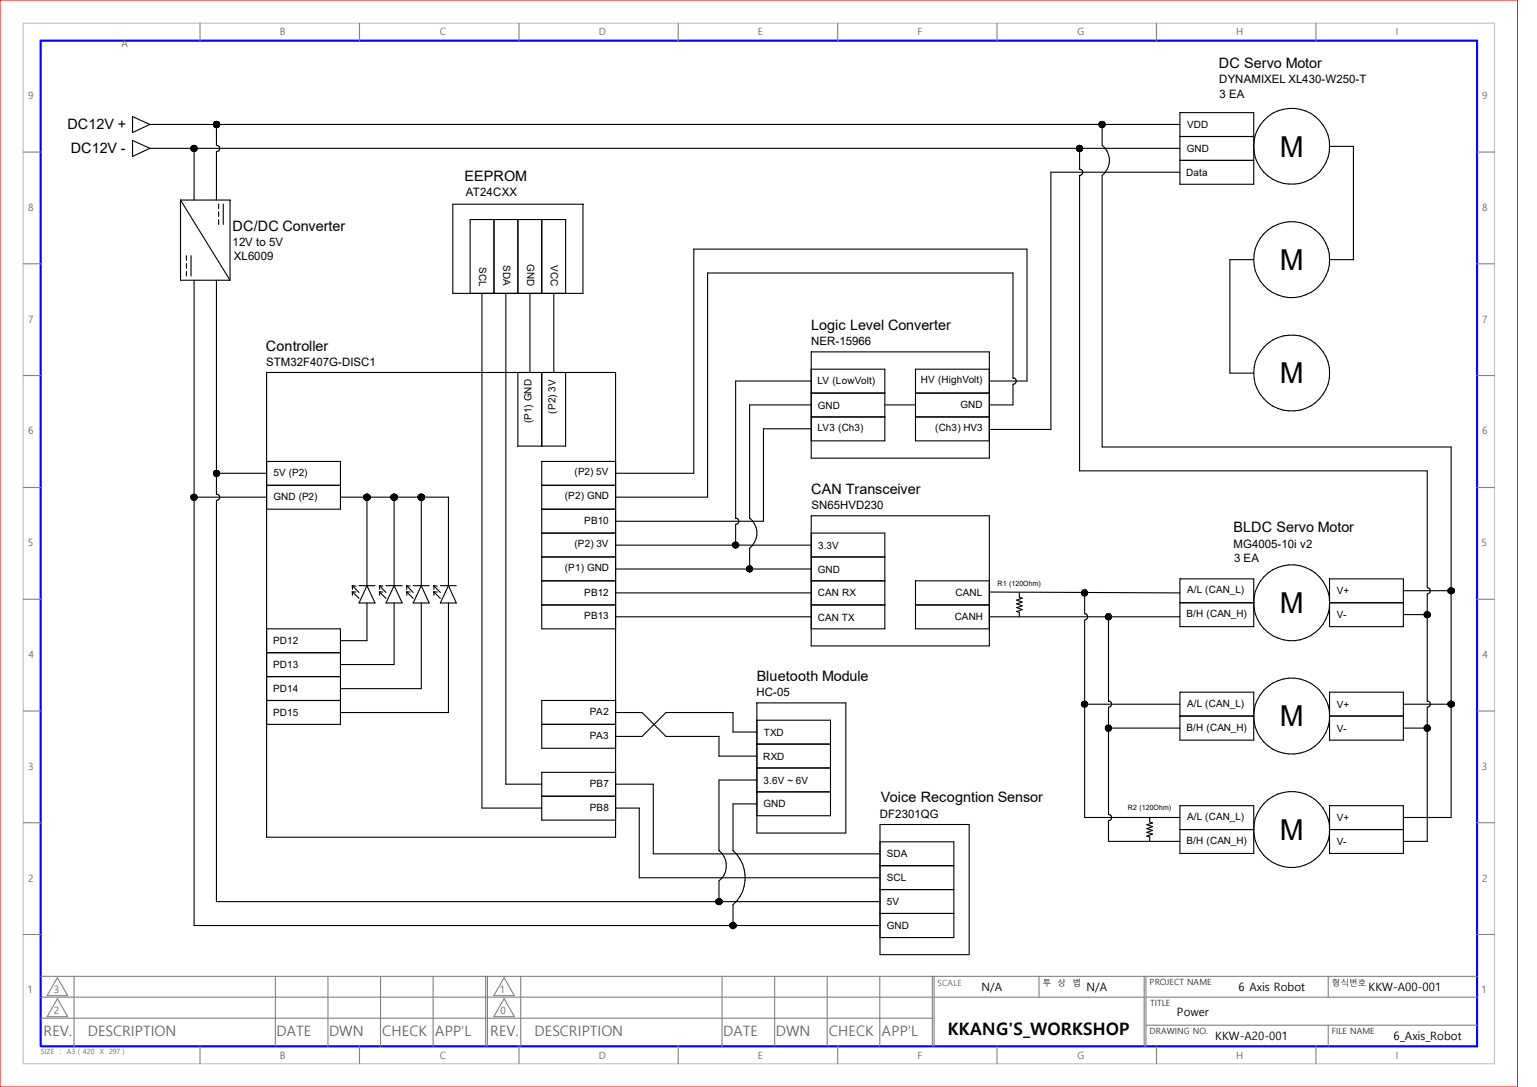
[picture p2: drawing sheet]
<svg xmlns="http://www.w3.org/2000/svg" width="297mm" height="210mm" viewBox="0 0 297 210" stroke-linecap="round" stroke-linejoin="round" font-family="sans-serif">
<path d="M0 0h293.2v210h-293.2z" fill="none" stroke="#fff" stroke-width=".19"/>
<g fill="#00f" stroke="#00f" stroke-width=".19">
<path d="M7.9 202.1h277.4l.2 .2h-277.6z" fill-rule="evenodd"/>
<path d="M285.5 7.7v194.6l-.2-.2v-194.1z" fill-rule="evenodd"/>
<path d="M7.7 7.7h277.8l-.2 .3h-277.3z" fill-rule="evenodd"/>
<path d="M7.7 7.7l.3 .3v194.1h-.3z" fill-rule="evenodd"/>
</g>
<path d="M4.5 4.5h284.3v201h-284.3z" fill="none" stroke="#c0c0c0" stroke-width=".21"/>
<g fill="none" stroke="#808080" stroke-width=".21">
<path d="M38.7 4.5v3.4M69.5 4.5v3.4M100.3 4.5v3.4M131.1 4.5v3.4M161.9 4.5v3.4M192.7 4.5v3.4M223.5 4.5v3.4M254.3 4.5v3.4M4.5 29.4h3.4M285.4 29.4h3.4M4.5 51h3.4M285.4 51h3.4"/>
<path d="M4.5 72.6h3.4M285.4 72.6h3.4M4.5 94.2h3.4M285.4 94.2h3.4M4.5 115.8h3.4M285.4 115.8h3.4M4.5 137.4h3.4M285.4 137.4h3.4M4.5 159h3.4M285.4 159h3.4M4.5 180.6h3.4M7.9 188.6h277.5"/>
<path d="M7.9 196.7h172.3M7.9 192.7h172.3M14.3 188.6v13.5M53.2 188.6v13.5M63.4 188.6v13.5M73.5 188.6v13.5M83.7 188.6v13.5M93.9 188.6v13.5M94.2 188.6v13.5M100.6 188.6v13.5M139.5 188.6v13.5M149.7 188.6v13.5"/>
<path d="M159.9 188.6v13.5M170 188.6v13.5M180.2 188.6v13.5M180.5 192.7h40.6M180.5 188.6v13.5M200.8 188.6v4.1M221.1 188.6v13.5M221.4 192.7h64M221.4 198.1h64M221.4 188.6v13.5M256.7 188.6v4.1M256.7 198.1v4"/>
<path d="M285.4 180.6h3.4M38.7 202.1v3.4M69.5 202.1v3.4M100.3 202.1v3.4M131.1 202.1v3.4M161.9 202.1v3.4M192.7 202.1v3.4M223.5 202.1v3.4M254.3 202.1v3.4"/>
</g>
<path d="M0 0h293.3v210h-293.3z" fill="none" stroke="#f00" stroke-width=".21"/>
<path d="M11.1 188.9l2 3.5h-4zM11.1 193l2 3.4h-4zM97.4 188.9l2 3.5h-4zM97.4 193l2 3.4h-4z" fill="none" stroke="#808080" stroke-width=".21"/>
<g fill="none" stroke="#000" stroke-width=".21">
<path d="M25.6 22.5l3.4 1.5-3.4 1.6zM25.6 27.1l3.4 1.6-3.4 1.5zM29 24h199M29 28.7h199M34.9 38.7h9.5v15.4M34.9 38.7v15.4h9.5M34.9 38.7l9.5 15.4M37.5 28.7v10M41.8 24v4.1a.61 .61 0 0 1 .7 .6 .61 .61 0 0 1-.7 .6v9.4M42.2 39.4v.9M43.1 39.4v3.9M87.5 39.5h25.1v17.2h-25.1z"/>
<path d="M208.6 29.2v3.5a.61 .61 0 0 1 .7 .6 .61 .61 0 0 1-.7 .6v57.1h67.2v22.5a.61 .61 0 0 1 .6 .7 .61 .61 0 0 1-.6 .6v20.6a.61 .61 0 0 1 .6 .6 .61 .61 0 0 1-.6 .7v25.9h-4.6M213 24v4.1a3.7 3.7 0 0 1 0 5.8v52.5h67.4v71.5h-9.2M228 21.8h14.3v13.8h-14.3zM228 26.4h14.3M228 31h14.3M228 33.3h-24.9v49.7h-11.9M256.9 28.3h4.6v21.9h-4.6M36 49.4v.9M36 50.9v.9M36 52.5v.8M36.9 49.4v3.9M37.5 54.1v124.7h132.6"/>
<path d="M41.8 54.1v41.4a.61 .61 0 0 1 .7 .6 .61 .61 0 0 1-.7 .6v77.5h128.3M42.2 40.9v.9M42.2 42.5v.8M90.8 56.7v-14.3h18.5v14.3M93.1 56.7v99.4h11.6M95.5 42.4v14.3M97.7 56.7v94.8h7M100.1 42.4v14.3M102.4 56.7v15.3M104.7 42.4v14.3M107 56.7v15.3M242.3 50.2a7.3 7.3 0 0 0 7.3 7.3 7.3 7.3 0 0 0 7.3-7.3"/>
<path d="M242.3 50.2a7.3 7.3 0 0 1 7.3-7.4 7.3 7.3 0 0 1 7.3 7.4M242.3 50.2h-4.6v21.9h4.6M51.5 72h67.5v89.8h-67.5zM100.1 72v14.2h9.2v-14.2M104.7 72v14.2M156.8 68h34.4v20.5h-34.4zM156.8 71.3h14.2v13.9h-14.2M156.8 75.9h14.2M156.8 78.2h-11.9v21.9a3.7 3.7 0 0 1 0 5.8v4M156.8 73.6h-14.6v26.5a.61 .61 0 0 1 .6 .6 .61 .61 0 0 1-.6 .6v4M171 78.2h5.9M176.9 75.9h14.3"/>
<path d="M191.2 78.2h4.5v-3.9a.61 .61 0 0 0 .7-.7 .61 .61 0 0 0-.7-.6v-20.3h-59v43.4h-17.7M191.2 73.6h7.3v-25.5h-64.4v43.3h-15.1M191.2 71.3h-14.3v13.9h14.3M37.5 96.1h14M41.8 91.4h9.7M51.5 89.2h14.3v9.2h-14.3M51.5 93.8h14.3M65.8 96.1h20.9v17.1M70.9 96.1v17.1M76.2 96.1v17.1M81.4 96.1v17.1M104.7 93.8h14.3"/>
<path d="M104.7 98.4h14.3M119 89.2h-14.3v32.3h14.3M156.8 99.7h34.4v25.1h-34.4zM156.8 80.6h14.2M156.8 82.8h-9.3v17.9h-28.5M176.9 80.6h14.3M68.1 114.3l1.3 1.3M68.1 114.3v.7M68.1 114.3l.7 .1M68.1 113.2l1.3 1.3M68.1 113.2v.7M68.1 113.2h.7"/>
<path d="M69.4 113.2h3.1M70.9 113.2l1.6 3.3h-3.1zM70.9 116.5v7.3h-5.1M73.3 114.3l1.3 1.3M73.3 114.3l.1 .7M73.3 114.3l.7 .1M73.3 113.2l1.3 1.3M73.3 113.2l.1 .7M73.3 113.2h.7M74.6 113.2h3.1M76.2 113.2l1.5 3.3h-3.1zM76.2 116.5v11.9h-10.4"/>
<path d="M78.6 114.3l1.2 1.3M78.6 114.3v.7M78.6 114.3l.6 .1M78.6 113.2l1.2 1.3M78.6 113.2v.7M78.6 113.2h.6M79.8 113.2h3.1M81.4 113.2l1.5 3.3h-3.1zM81.4 116.5v16.6h-15.6M83.8 114.3l1.3 1.3M83.8 114.3l.1 .7M83.8 114.3l.7 .1"/>
<path d="M83.8 113.2l1.3 1.3M83.8 113.2l.1 .7M83.8 113.2h.7M85.1 113.2h3.1M86.7 113.2l1.5 3.3h-3.1zM86.7 116.5v21.2h-20.9M104.7 103h14.3M104.7 112.2h14.3M104.7 116.9h14.3M104.7 107.6h14.3M119 105.3h37.8M119 109.9h37.8"/>
<path d="M119 114.6h37.8M119 119.2h37.8M156.8 103h14.2v18.5h-14.2M156.8 112.2h14.2M156.8 116.9h14.2M156.8 107.6h14.2M176.9 116.9h14.3M191.2 112.2h-14.3v9.3h14.3M191.2 119.2h36.8M191.2 114.4l36.8 .2M197 114.6v.8l.5 .2-1 .4 1 .3-1 .4 1 .4-1 .3 1 .4-1 .4 .5 .1v.9M209.6 114.6v4a.61 .61 0 0 1 .6 .6 .61 .61 0 0 1-.6 .6v38.1h18.4"/>
<path d="M214.2 119.2v16.2a.61 .61 0 0 1 .6 .6 .61 .61 0 0 1-.6 .7v20.7a.61 .61 0 0 1 .6 .6 .61 .61 0 0 1-.6 .6v4h13.8M228 111.8h14.3v9.3h-14.3zM228 116.5h14.3M242.3 116.5a7.3 7.3 0 0 0 7.3 7.3 7.3 7.3 0 0 0 7.3-7.3M242.3 116.5a7.3 7.3 0 0 1 7.3-7.4 7.3 7.3 0 0 1 7.3 7.4M256.9 111.8h14.3v9.3h-14.3zM256.9 116.5h14.3M271.2 118.7h4.6M271.2 114.1h9.2M51.5 121.5h14.3v18.5h-14.3M51.5 135.3h14.3M51.5 130.7h14.3"/>
<path d="M51.5 126.1h14.3M104.7 140h14.3M119 135.3h-14.3v9.3h14.3M119 137.7h5.1l4.6 4.6h10.2v3.8h7.4M146.3 135.8h17.1v25.2h-17.1zM146.3 139.1h14.2v18.5h-14.2M209.6 136.1h18.4M228 133.7h14.3v9.3h-14.3zM228 138.3h14.3M242.3 138.3a7.3 7.3 0 0 0 7.3 7.4 7.3 7.3 0 0 0 7.3-7.4M242.3 138.3a7.3 7.3 0 0 1 7.3-7.3 7.3 7.3 0 0 1 7.3 7.3M256.9 133.7h14.3v9.3h-14.3z"/>
<path d="M256.9 138.3h14.3M271.2 136.1h9.2M104.7 153.8h14.3M119 149.2h-14.3v9.3h14.3M119 151.5h7.2v13.5h43.9M119 156.1h4.5v13.5h46.6M146.3 141.4h-4.7v-3.7h-12.9l-4.6 4.6h-5.1M146.3 143.8h14.2M146.3 148.4h14.2M146.3 153h14.2M146.3 155.3h-4.7v9a7 7 0 0 1 0 10.5v4M146.3 150.7h-7.4v13.6a3.7 3.7 0 0 1 0 5.9v4"/>
<path d="M170.1 159.3h17.2v25.1h-17.2zM214.2 140.7h13.8M222.2 157.9v.9l.5 .2-1.1 .3 1.1 .4-1.1 .4 1.1 .3-1.1 .4 1.1 .4-1.1 .3 .6 .2v.9M228 155.7h14.3v9.2h-14.3zM256.9 155.7h14.3v9.2h-14.3zM271.2 140.7h4.6M170.1 162.6h14.2v18.5h-14.2M170.1 167.3h14.2M170.1 171.9h14.2M170.1 176.5h14.2M228 160.3h14.3M242.3 160.3a7.3 7.3 0 0 0 7.3 7.3 7.3 7.3 0 0 0 7.3-7.3"/>
<path d="M242.3 160.3a7.3 7.3 0 0 1 7.3-7.4 7.3 7.3 0 0 1 7.3 7.4M256.9 160.3h14.3"/>
<circle cx="41.8" cy="24" r=".61"/>
<circle cx="249.6" cy="28.3" r="7.3"/>
<circle cx="249.6" cy="72.1" r="7.3"/>
<circle cx="70.9" cy="96.1" r=".6"/>
<circle cx="76.1" cy="96.1" r=".62"/>
<circle cx="81.4" cy="96.1" r=".62"/>
</g>
<g fill="#000" stroke="#000" stroke-width=".19">
<path d="M37 28.4v.6zM37 28.4l.2 .8-.2-.2zM37 28.4l.2-.2v1zM37.2 28.2l.3 1.1-.3-.1zM37.2 28.2l.3-.1v1.2zM37.5 28.1l.3 1.1-.3 .1zM37.5 28.1l.3 .1v1zM37.8 28.2l.2 .8-.2 .2zM37.8 28.2l.2 .2v.6zM38 28.4v.6zM41.3 23.7v.6zM41.3 23.7l.2 .9-.2-.3z"/>
<path d="M41.5 23.5v1.1l-.2-.9zM41.5 23.5l.3 1.2-.3-.1zM41.5 23.5h.3v1.2zM41.8 23.5l.3 1.1-.3 .1zM41.8 23.5h.3v1.1zM42.1 23.5l.3 .8-.3 .3zM42.1 23.5l.3 .2v.6zM42.4 23.7v.6zM208.1 28.4v.6zM208.1 28.4l.2 .8-.2-.2zM208.1 28.4l.2-.2v1zM208.3 28.2l.3 1.1-.3-.1z"/>
<path d="M208.3 28.2l.3-.1v1.2zM208.6 28.1l.3 1.1-.3 .1zM208.6 28.1l.3 .1v1zM208.9 28.2l.3 .8-.3 .2zM208.9 28.2l.3 .2v.6zM209.2 28.4v.6zM212.4 23.7v.6zM212.4 23.7l.2 .9-.2-.3zM212.6 23.5v1.1l-.2-.9zM212.6 23.5l.4 1.2-.4-.1zM212.6 23.5h.4v1.2zM213 23.5l.3 1.1-.3 .1z"/>
<path d="M213 23.5h.3v1.1zM213.3 23.5l.2 .8-.2 .3zM213.3 23.5l.2 .2v.6zM213.5 23.7v.6zM37 95.8v.6zM37 95.8l.2 .8-.2-.2zM37.2 95.5v1.1l-.2-.8zM37.2 95.5l.3 1.2-.3-.1zM37.2 95.5h.3v1.2zM37.5 95.5l.3 1.1-.3 .1zM37.5 95.5h.3v1.1zM37.8 95.5l.2 .9-.2 .2z"/>
<path d="M37.8 95.5l.2 .3v.6zM38 95.8v.6zM41.3 91.1v.7zM41.3 91.1l.2 .9-.2-.2zM41.5 90.9v1.1l-.2-.9zM41.5 90.9l.3 1.2-.3-.1zM41.5 90.9l.3-.1v1.3zM41.8 90.8l.3 1.2-.3 .1zM41.8 90.8l.3 .1v1.1zM42.1 90.9l.3 .9-.3 .2zM42.1 90.9l.3 .2v.7zM42.4 91.1v.7z"/>
<path d="M70.3 95.8v.5zM70.3 95.8l.1 .7zM70.4 95.7v.8l-.1-.7zM70.4 95.7l.2 .9-.2-.1zM70.4 95.7l.2-.2v1.1zM70.6 95.5l.2 1.2-.2-.1zM70.6 95.5h.2v1.2zM70.8 95.5l.2 1.2h-.2zM70.8 95.5h.2v1.2zM71 95.5l.2 1.1-.2 .1zM71 95.5h.2v1.1zM71.2 95.5l.2 1-.2 .1z"/>
<path d="M71.2 95.5l.2 .2v.8zM71.4 95.7l.1 .6-.1 .2zM71.4 95.7l.1 .6zM71.5 95.8v.5zM75.6 95.8v.5zM75.6 95.8l.1 .7zM75.7 95.7v.8l-.1-.7zM75.7 95.7l.2 .9-.2-.1zM75.7 95.7l.2-.2v1.1zM75.9 95.5l.1 1.2-.1-.1zM75.9 95.5h.1v1.2zM76 95.5l.3 1.2h-.3z"/>
<path d="M76 95.5h.3v1.2zM76.3 95.5l.2 1.1-.2 .1zM76.3 95.5h.2v1.1zM76.5 95.5l.1 1-.1 .1zM76.5 95.5l.1 .2v.8zM76.6 95.7l.2 .6-.2 .2zM76.6 95.7l.2 .6zM76.8 95.8v.5zM80.8 95.8v.5zM80.8 95.8l.1 .7zM80.9 95.7v.8l-.1-.7zM80.9 95.7l.2 .9-.2-.1z"/>
<path d="M80.9 95.7l.2-.2v1.1zM81.1 95.5l.2 1.2-.2-.1zM81.1 95.5h.2v1.2zM81.3 95.5l.2 1.2h-.2zM81.3 95.5h.2v1.2zM81.5 95.5l.2 1.1-.2 .1zM81.5 95.5h.2v1.1zM81.7 95.5l.2 1-.2 .1zM81.7 95.5l.2 .2v.8zM81.9 95.7l.1 .6-.1 .2zM81.9 95.7l.1 .6zM82 95.8v.5z"/>
<path d="M141.6 105v.6zM141.6 105l.3 .8-.3-.2zM141.6 105l.3-.2v1zM141.9 104.8l.3 1.1-.3-.1zM141.9 104.8l.3-.1v1.2zM142.2 104.7l.3 1.1-.3 .1zM142.2 104.7l.3 .1v1zM142.5 104.8l.2 .8-.2 .2zM142.5 104.8l.2 .2v.6zM142.7 105v.6zM144.3 109.6v.6zM144.3 109.6l.2 .8-.2-.2z"/>
<path d="M144.5 109.4v1l-.2-.8zM144.5 109.4l.4 1.1-.4-.1zM144.5 109.4l.4-.1v1.2zM144.9 109.3l.3 1.1-.3 .1zM144.9 109.3l.3 .1v1zM145.2 109.4l.2 .8-.2 .2zM145.2 109.4l.2 .2v.6zM145.4 109.6v.6zM209 114.3v.6zM209 114.3l.3 .8-.3-.2zM209.3 114v1.1l-.3-.8zM209.3 114l.3 1.2-.3-.1z"/>
<path d="M209.3 114l.3-.1v1.3zM209.6 113.9l.3 1.2-.3 .1zM209.6 113.9l.3 .1v1.1zM209.9 114l.2 .9-.2 .2zM209.9 114l.2 .3v.6zM210.1 114.3v.6zM213.7 118.9v.6zM213.7 118.9l.2 .8-.2-.2zM213.9 118.6v1.1l-.2-.8zM213.9 118.6l.3 1.2-.3-.1zM213.9 118.6h.3v1.2zM214.2 118.6l.3 1.1-.3 .1z"/>
<path d="M214.2 118.6h.3v1.1zM214.5 118.6l.2 .9-.2 .2zM214.5 118.6l.2 .3v.6zM214.7 118.9v.6zM275.3 118.4v.7zM275.3 118.4l.2 .9-.2-.2zM275.3 118.4l.2-.2v1.1zM275.5 118.2l.3 1.2-.3-.1zM275.5 118.2h.3v1.2zM275.8 118.2l.3 1.1-.3 .1zM275.8 118.2h.3v1.1zM276.1 118.2l.2 .9-.2 .2z"/>
<path d="M276.1 118.2l.2 .2v.7zM276.3 118.4v.7zM279.9 113.8v.7zM279.9 113.8l.2 .9-.2-.2zM279.9 113.8l.2-.2v1.1zM280.1 113.6l.3 1.2-.3-.1zM280.1 113.6l.3-.1v1.3zM280.4 113.5l.3 1.2-.3 .1zM280.4 113.5l.3 .1v1.1zM280.7 113.6l.3 .9-.3 .2zM280.7 113.6l.3 .2v.7zM281 113.8v.7z"/>
<path d="M209 135.7v.7zM209 135.7l.3 .9-.3-.2zM209.3 135.5v1.1l-.3-.9zM209.3 135.5l.3 1.2-.3-.1zM209.3 135.5l.3-.1v1.3zM209.6 135.4l.3 1.2-.3 .1zM209.6 135.4l.3 .1v1.1zM209.9 135.5l.2 .9-.2 .2zM209.9 135.5l.2 .2v.7zM210.1 135.7v.7zM279.9 135.7v.7zM279.9 135.7l.2 .9-.2-.2z"/>
<path d="M279.9 135.7l.2-.2v1.1zM280.1 135.5l.3 1.2-.3-.1zM280.1 135.5l.3-.1v1.3zM280.4 135.4l.3 1.2-.3 .1zM280.4 135.4l.3 .1v1.1zM280.7 135.5l.3 .9-.3 .2zM280.7 135.5l.3 .2v.7zM281 135.7v.7zM213.7 140.4v.6zM213.7 140.4l.2 .8-.2-.2zM213.9 140.1v1.1l-.2-.8zM213.9 140.1l.3 1.2-.3-.1z"/>
<path d="M213.9 140.1l.3-.1v1.3zM214.2 140l.3 1.2-.3 .1zM214.2 140l.3 .1v1.1zM214.5 140.1l.2 .9-.2 .2zM214.5 140.1l.2 .3v.6zM214.7 140.4v.6zM275.3 140.4v.6zM275.3 140.4l.2 .8-.2-.2zM275.5 140.1v1.1l-.2-.8zM275.5 140.1l.3 1.2-.3-.1zM275.5 140.1l.3-.1v1.3zM275.8 140l.3 1.2-.3 .1z"/>
<path d="M275.8 140l.3 .1v1.1zM276.1 140.1l.2 .9-.2 .2zM276.1 140.1l.2 .3v.6zM276.3 140.4v.6zM138.4 173.9v.6zM138.4 173.9l.2 .9-.2-.3zM138.4 173.9l.2-.2v1.1zM138.6 173.7l.3 1.1h-.3zM138.6 173.7l.3-.1v1.2zM138.9 173.6l.3 1.2h-.3zM138.9 173.6l.3 .1v1.1zM139.2 173.7l.3 .8-.3 .3z"/>
<path d="M139.2 173.7l.3 .2v.6zM139.5 173.9v.6zM141.1 178.5v.6zM141.1 178.5l.3 .9-.3-.3zM141.1 178.5l.3-.2v1.1zM141.4 178.3l.2 1.2-.2-.1zM141.4 178.3l.2-.1v1.3zM141.6 178.2l.3 1.2-.3 .1zM141.6 178.2l.3 .1v1.1zM141.9 178.3l.3 .8-.3 .3zM141.9 178.3l.3 .2v.6zM142.2 178.5v.6z"/>
</g>
<g font-size="5.6">
<text x="247.3" y="30.3">M</text>
<text x="247.3" y="52.2">M</text>
<text x="247.3" y="74">M</text>
<text x="247.3" y="118.4">M</text>
<text x="247.3" y="140.3">M</text>
<text x="247.3" y="162.3">M</text>
</g>
<text font-size="3.3" x="183.1" y="200">KKANG'S_WORKSHOP</text>
<g font-size="2.8">
<text x="235.5" y="13.1">DC Servo Motor</text>
<text x="13" y="24.9">DC12V +</text>
<text x="13.7" y="29.5">DC12V -</text>
<text x="89.8" y="35">EEPROM</text>
<text x="45" y="44.5">DC/DC Converter</text>
<text x="156.7" y="63.8">Logic Level Converter</text>
<text x="51.4" y="67.7">Controller</text>
<text x="156.8" y="95.5">CAN Transceiver</text>
<text x="238.4" y="102.8">BLDC Servo Motor</text>
<text x="146.2" y="131.6">Bluetooth Module</text>
<text x="170.2" y="155">Voice Recogntion Sensor</text>
</g>
<g font-size="2.8" fill="#636466">
<text x="8.4" y="200.2">REV.</text>
<text x="17" y="200.2">DESCRIPTION</text>
<text x="53.4" y="200.2">DATE</text>
<text x="63.6" y="200.2">DWN</text>
<text x="73.9" y="200.2">CHECK APP'L</text>
<text x="94.7" y="200.2">REV.</text>
<text x="103.3" y="200.2">DESCRIPTION</text>
<text x="139.7" y="200.2">DATE</text>
<text x="149.9" y="200.2">DWN</text>
<text x="160.2" y="200.2">CHECK APP'L</text>
</g>
<g font-size="2.2">
<text x="235.6" y="16">DYNAMIXEL XL430-W250-T</text>
<text x="235.7" y="18.8">3 EA</text>
<text x="90" y="37.9">AT24CXX</text>
<text x="45" y="47.5">12V to 5V</text>
<text x="45.2" y="50.2">XL6009</text>
<text x="51.4" y="70.7">STM32F407G-DISC1</text>
<text x="156.8" y="66.7">NER-15966</text>
<text x="156.8" y="98.4">SN65HVD230</text>
<text x="238.4" y="105.8">MG4005-10i v2</text>
<text x="238.5" y="108.5">3 EA</text>
<text x="146.2" y="134.5">HC-05</text>
<text x="170.1" y="157.9">DF2301QG</text>
<text x="189.7" y="191.4">N/A</text>
<text x="209.9" y="191.4">N/A</text>
<text x="239.4" y="191.5">6 Axis Robot</text>
<text x="264.5" y="191.4">KKW-A00-001</text>
<text x="227.4" y="196.2">Power</text>
<text x="234.8" y="200.9">KKW-A20-001</text>
<text x="269.3" y="201">6_Axis_Robot</text>
</g>
<g font-size="1.9" fill="#636466">
<text x="23.5" y="9.1">A</text>
<text x="54.1" y="6.8">B</text>
<text x="85" y="6.9">C</text>
<text x="115.7" y="6.8">D</text>
<text x="146.5" y="6.8">E</text>
<text x="177.3" y="6.8">F</text>
<text x="208.2" y="6.9">G</text>
<text x="238.9" y="6.8">H</text>
<text x="269.7" y="6.8">I</text>
<text x="5.4" y="19.2">9</text>
<text x="286.4" y="19.2">9</text>
<text x="5.4" y="40.8">8</text>
<text x="286.4" y="40.8">8</text>
<text x="5.4" y="62.4">7</text>
<text x="286.4" y="62.4">7</text>
<text x="5.4" y="83.9">6</text>
<text x="286.4" y="83.9">6</text>
<text x="5.4" y="105.5">5</text>
<text x="286.3" y="105.5">5</text>
<text x="5.5" y="127.1">4</text>
<text x="286.5" y="127.1">4</text>
<text x="5.4" y="148.8">3</text>
<text x="286.3" y="148.8">3</text>
<text x="5.4" y="170.4">2</text>
<text x="286.4" y="170.4">2</text>
<text x="5.3" y="191.9">1</text>
<text x="10.4" y="191.9">3</text>
<text x="96.6" y="191.9">1</text>
<text x="286.3" y="191.9">1</text>
<text x="10.4" y="195.9">2</text>
<text x="96.7" y="195.9">0</text>
<text x="54.1" y="204.5">B</text>
<text x="85" y="204.5">C</text>
<text x="115.7" y="204.5">D</text>
<text x="146.5" y="204.5">E</text>
<text x="177.3" y="204.5">F</text>
<text x="208.2" y="204.5">G</text>
<text x="238.9" y="204.5">H</text>
<text x="269.7" y="204.5">I</text>
</g>
<g font-size="1.9">
<text x="229.3" y="29.4">GND</text>
<text x="229.4" y="24.8">VDD</text>
<text x="229.2" y="34">Data</text>
<text x="92.6" y="51.6" transform="rotate(90 92.6 51.6)">SCL</text>
<text x="97.2" y="51.3" transform="rotate(90 97.2 51.3)">SDA</text>
<text x="101.9" y="51.1" transform="rotate(90 101.9 51.1)">GND</text>
<text x="106.5" y="51.3" transform="rotate(90 106.5 51.3)">VCC</text>
<text x="158" y="74.1">LV (LowVolt)</text>
<text x="178" y="74">HV (HighVolt)</text>
<text x="102.7" y="81.8" transform="rotate(-90 102.7 81.8)">(P1) GND</text>
<text x="107.4" y="79.9" transform="rotate(-90 107.4 79.9)">(P2) 3V</text>
<text x="158" y="83.4">LV3 (Ch3)</text>
<text x="158" y="79">GND</text>
<text x="180.7" y="83.2">(Ch3) HV3</text>
<text x="185.6" y="78.8">GND</text>
<text x="52.8" y="91.9">5V (P2)</text>
<text x="111" y="91.8">(P2) 5V</text>
<text x="52.8" y="96.6">GND (P2)</text>
<text x="109.1" y="96.4">(P2) GND</text>
<text x="112.9" y="101.2">PB10</text>
<text x="111" y="105.7">(P2) 3V</text>
<text x="158.1" y="106">3.3V</text>
<text x="109.1" y="110.3">(P1) GND</text>
<text x="158" y="110.6">GND</text>
<text x="112.9" y="115.1">PB12</text>
<text x="112.9" y="119.7">PB13</text>
<text x="158" y="115.2">CAN RX</text>
<text x="158" y="119.9">CAN TX</text>
<text x="184.5" y="119.7">CANH</text>
<text x="184.7" y="115.1">CANL</text>
<text x="229.3" y="119.3">B/H (CAN_H)</text>
<text x="229.4" y="114.6">A/L (CAN_L)</text>
<text x="258.3" y="114.8">V+</text>
<text x="258.3" y="119.5">V-</text>
<text x="52.8" y="124.5">PD12</text>
<text x="52.8" y="129.1">PD13</text>
<text x="52.8" y="133.7">PD14</text>
<text x="229.4" y="136.6">A/L (CAN_L)</text>
<text x="258.3" y="136.7">V+</text>
<text x="52.8" y="138.3">PD15</text>
<text x="114" y="142.8">PA3</text>
<text x="114" y="138.2">PA2</text>
<text x="147.6" y="142.2">TXD</text>
<text x="229.3" y="141.2">B/H (CAN_H)</text>
<text x="258.3" y="141.3">V-</text>
<text x="147.5" y="146.8">RXD</text>
<text x="114" y="152.1">PB7</text>
<text x="147.5" y="151.4">3.6V ~ 6V</text>
<text x="147.5" y="156">GND</text>
<text x="114" y="156.6">PB8</text>
<text x="229.4" y="158.5">A/L (CAN_L)</text>
<text x="258.3" y="158.7">V+</text>
<text x="171.4" y="165.6">SDA</text>
<text x="229.3" y="163.1">B/H (CAN_H)</text>
<text x="258.3" y="163.3">V-</text>
<text x="171.4" y="170.3">SCL</text>
<text x="171.4" y="174.9">5V</text>
<text x="171.4" y="179.5">GND</text>
</g>
<text font-size="1.7" fill="#636466" x="181.2" y="190.5">SCALE</text>
<g font-size="1.7" fill="#2d2d2d">
<text x="201.5" y="190.6">투</text>
<text x="204.4" y="190.6">상</text>
<text x="207.2" y="190.6">법</text>
<text x="222.2" y="190.4">PROJECT NAME</text>
<text x="257.4" y="190.6">형식번호</text>
<text x="222.3" y="194.4">TITLE</text>
<text x="222.2" y="199.9">DRAWING NO.</text>
<text x="257.4" y="199.9">FILE NAME</text>
</g>
<g font-size="1.4">
<text x="192.7" y="113.2">R1 (120Ohm)</text>
<text x="217.9" y="156.6">R2 (120Ohm)</text>
</g>
<g font-size="1.4" fill="#636466">
<text x="7.9" y="203.6">SIZE</text>
<text x="11.6" y="203.6">:</text>
<text x="12.9" y="203.6">A3 ( 420</text>
<text x="19.3" y="203.6">X 297 )</text>
</g>
</svg>
